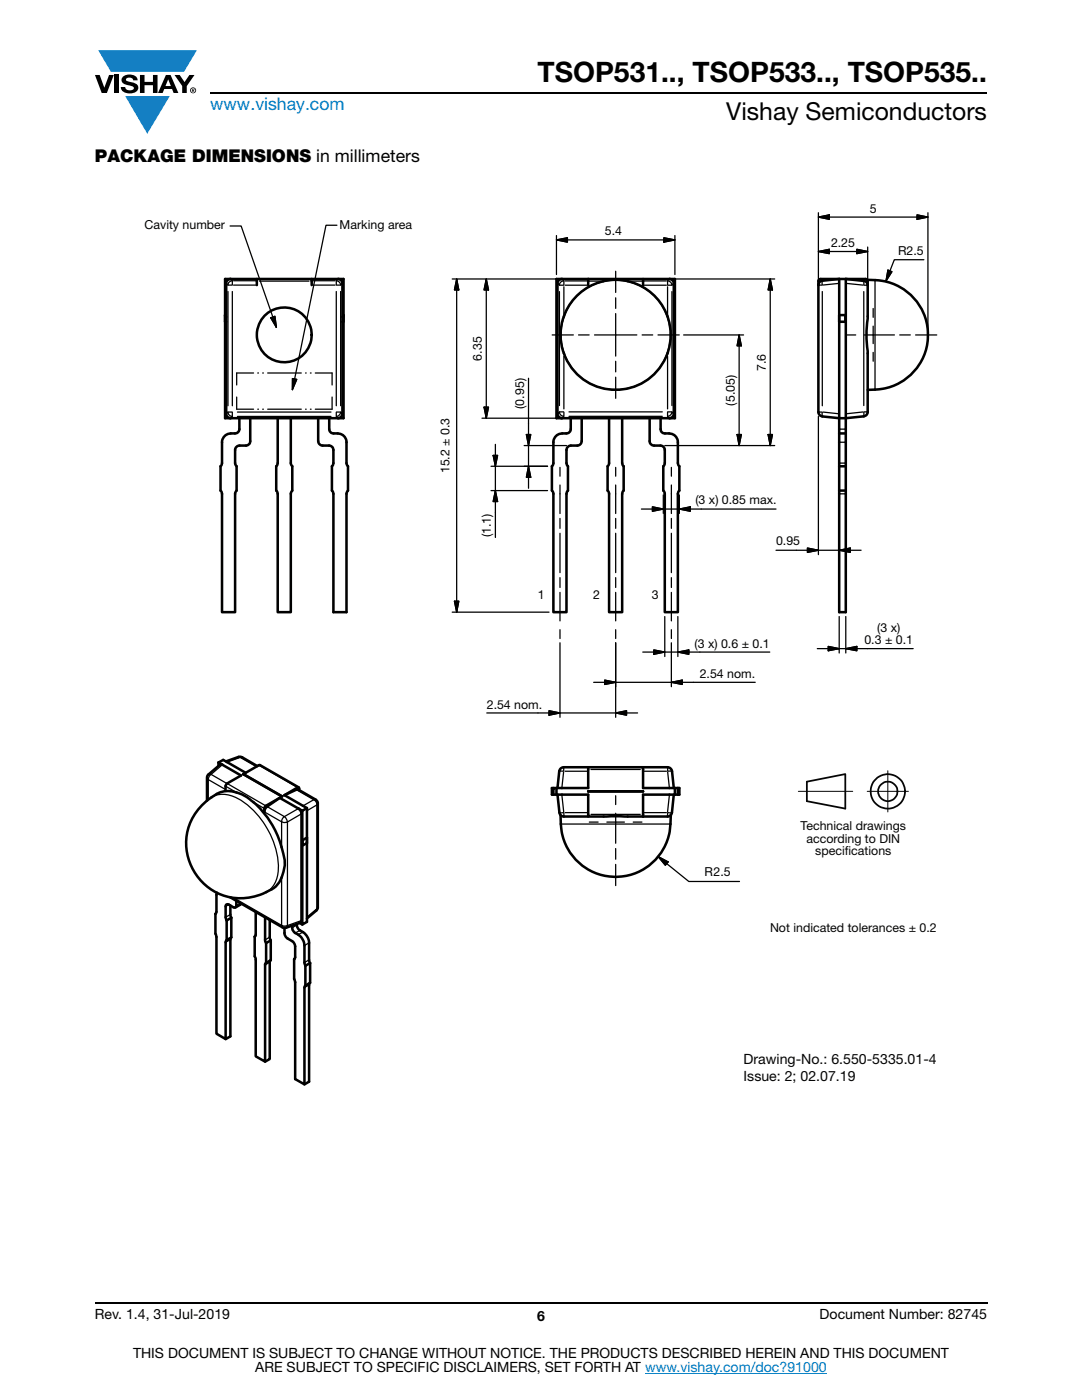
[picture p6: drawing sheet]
<svg xmlns="http://www.w3.org/2000/svg" width="216mm" height="279mm" viewBox="0 0 216 279" stroke-linecap="round" stroke-linejoin="round" font-family="sans-serif">
<g fill="#147fc3">
<path d="M19.6 10h19.7l-2.6 4.3h-1.1h-13.5z"/>
<path d="M25 19.2h8.9l-4.5 7.5z"/>
</g>
<g fill="#000">
<path d="M18.9 15h1l.9 2.5 1-2.5h.9l-1.4 3.6h-1zM22.9 15h.9v3.6h-.9zM24.6 15.3a2.1 2.1 0 0 1 2.8 .3l.1 .4h-.9a.79 .79 0 0 0-.7-.5 .79 .79 0 0 0-.8 .4l.3 .3 1 .2a1.08 1.08 0 0 1 1.2 1 1.08 1.08 0 0 1-1.1 1.2 1.73 1.73 0 0 1-2.4-1.2h.9a.96 .96 0 0 0 .8 .6 .96 .96 0 0 0 .9-.4 1.31 1.31 0 0 0-1.2-.6 1.03 1.03 0 0 1-1.1-.6 1.03 1.03 0 0 1 .2-1.1zM27.9 15h.9v1.3h1.7v-1.3h.9v3.6h-.9v-1.6h-1.7v1.6h-.9zM34.8 15h1.1l.9 1.4 1-1.4h1l-1.5 2.2v1.4h-.9v-1.4z"/>
<path d="M33.6 15.9l.5 1.3h-1.1zM33.1 15l-1.6 3.6h1l.3-.8h1.5l.3 .8h1l-1.6-3.6z"/>
<path d="M38.4 17.8h.2v.2h-.2zM38.3 17.7v.7h.1v-.3l.4 .3-.2-.3 .2-.2-.1-.2z"/>
<path d="M38.1 18a.46 .46 0 0 1 .9 0 .46 .46 0 0 1-.9 0zM37.9 18a.6 .6 0 0 0 1.2 0 .6 .6 0 0 0-1.2 0z"/>
</g>
<path d="M42 18.6h155M18.9 260h178.1" fill="none" stroke="#000" stroke-width=".36"/>
<path d="M128.7 274h36.3" fill="none" stroke="#007ec4" stroke-width=".2"/>
<path d="M28.9 40.4h158.1v176.3h-158.1z" fill="#fff"/>
<g fill="none" stroke="#000" stroke-width=".51">
<path d="M46 55.7l-.6 .2-.3 .6v26.1l.3 .6 .6 .3M51.2 56.9v-1.2h11v1.2M51.2 55.7h-6.3v27.8h23.6v-27.8h-6.3M67.5 55.7l.6 .2 .2 .6v26.1l-.2 .6-.6 .3M111 55.7h23.7v27.8h-23.7zM112.1 55.7l-.6 .2-.3 .6v26.1l.3 .6 .6 .3M117.4 55.7v1.2M128.3 55.7v1.2M133.6 55.7l.6 .2 .2 .6v26.1l-.2 .6-.6 .3M163.3 56.9l.2-.6 .4-.2 3.6-.4v27.8l4.9-.4 .5-.3 .2-.4v-11.9a27.5 27.5 0 0 1 0-7.4v-7l-.1-.3-9.3-.1-.3 .2-.1 26.5 .2 .4 .6 .3 3.4 .4v3M173 55.8a11 11 0 0 1 10.8 16.4 11.2 11.2 0 0 1-10.7 5.6M173.1 56.9l-.2-.6-.3-.2-3.8-.4v30.8"/>
<path d="M44.9 62.9l.2 .4M44.9 64.2h.2M68.3 63.3l.2-.4v1.3h-.2M167.5 62.9h1.2v1.3h-1.2zM49.9 83.5v4.9l-.7 .5-1.9 .2-.2 .2-.2 .5v2.6l.3 .7v4.8l-.3 .7v23.6h-2.6v-23.6l-.3-.7v-4.8l.3-.7v-4.1a1.97 1.97 0 0 1 2.6-1.8l.6-.2 .2-.5 .1-2.3M55.4 83.5v8.9l-.3 .7v4.8l.3 .7v23.6h2.6v-23.6l.3-.7v-4.8l-.3-.7v-8.9M63.5 83.5v4.5l.1 .5 .6 .4h1.7l.4 .3 .2 .6v2.6l-.3 .7v4.8l.3 .7v23.6h2.6v-23.6l.3-.7v-4.8l-.3-.7v-4.1a1.95 1.95 0 0 0-2.5-1.8l-.7-.2-.2-.5v-2.3M116.1 83.5l-.1 4.9-.6 .5-1.9 .1-.3 .3-.2 .5v2.6l.3 .7v4.8l-.3 .7v23.6h-2.6v-23.6l-.3-.7v-4.8l.3-.7v-4.1a1.96 1.96 0 0 1 2.6-1.8l.6-.2 .3-.5v-2.3M121.5 83.5v8.9l-.3 .7v4.8l.3 .7v23.6h2.6v-23.6l.3-.7v-4.8l-.3-.7v-8.9M129.6 83.5l.1 4.9 .6 .5 1.9 .1 .3 .3 .1 .5v2.6l-.2 .7v4.8l.2 .7v23.6h2.7v-23.6l.3-.7v-4.8l-.3-.7v-4.1a1.95 1.95 0 0 0-2.6-1.8h-.2a.8 .8 0 0 1-.7-.9v-2.1M167.5 86.5h1.3M167.5 97.9h1.3"/>
<path d="M167.5 93.1h1.3M168.8 86.5v35.7h-1.3v-35.7M43.6 152.2l.9-.5 4.5 2.5 2.9-1.5 7.7 4.4M43.6 152.2l.8 .4M43.6 152.2v.6M44.4 152.6l3.7 2.2-2.8 1.6M44.4 152.6h-.5l-2.5 2.2-.1 5M45.1 152l2.9-1 3.4 1.9M45.3 156.4l-.3 .4v.8M48.5 154.5l7.8 4.4zM48.6 154.5h.1M55.8 159.2l4.5 2.6"/>
<path d="M56.8 158.7l2.3-1.1h.4l3.5 2 .4 .6v21l-.3 .5-1.9 1.6M56.8 158.7l4.4 2.6M59.7 157.7l-.1-.5h-.2l-2.6 1.5M110.4 157.3h-.3v1.3h7.3v4.4l16-.1 .4-.2 .3-.5 .3-3.6M111 157.3h-.6v1.3M111 157.3v1.3M111.2 158.6l.4 3.6 .3 .5 .6 .3h4.9M117.4 153.1v4.2h-6.4M117.4 157.9v.1M117.4 157.9l10.9 .1M117.4 153.1h-4.9l-.4 .1-.5 .7-.4 3.4M117.4 153.1h10.9v4.2h7.3v1.3h-7.3v4.4"/>
<path d="M128.3 157.9v.1M128.3 153.1h4.9l.4 .1 .5 .7 .3 3.4M134.7 157.3v1.3M135.3 157.3v1.3M40.2 160.8a8.1 8.1 0 0 1 4.9-2.9 8.3 8.3 0 0 1 6 2.6 18.7 18.7 0 0 1 5.7 12.2 6 6 0 0 1-2.6 4.8 11 11 0 0 1-14.4-2.1 11 11 0 0 1 .4-14.6zM43.2 178.1v3.9l-.2 .4M47.2 179.8v.9a.37 .37 0 0 1-.2 .4 .37 .37 0 0 1-.5 0l-1-.6h-.4l-.1 .2v2.3l.2 .7M52.9 160.9l2.9-1.7-2.7 1.9-.3 .5-.1 .4 .1-.8zM59.5 161.4l.5 .5 .2 .5-.1 21.6-3 1.1-.6 .1-10.6-6.1M61.2 161.3v22.7l-.9 .5v-22.7M61.2 161.3l-.9 .5M61.2 167.2l-.8 .5v1l.8-.4"/>
<path d="M111.8 162.7a11.3 11.3 0 0 0 7.9 11.8 11 11 0 0 0 14.1-10l.1-1.8M43 182.4v3.9l.2 .7v19.3l1.8 1.1v-19.3l.2-.5M43 182.4h.1M45.2 183.7v3.9M46 182.5l.2 .7M46 180.7v1.8M46 187.5v19.3l-1 .6M46.1 187.1l-.1 .4M46.2 183.2v3.9l-1 .5M46.2 183.2l-1 .5M48.1 180.3l-.2 .3-.9 .5M50.8 186.9v4l.2 .6v19.3l1.9 1.1v-19.5l.2-.2"/>
<path d="M50.9 186.9h-.1M51 182v4.6l-.2 .3M52.9 183.1v4.6l.2 .5M53.1 188.2v4M53.8 183.6v3.6l.2 .5M54 191.6l-.2 .3v19.5l-.9 .5M54 187.7v3.9l-.9 .6M54 187.7l-.9 .5M56.8 185.2a2.05 2.05 0 0 0 .4 2l.2 .1a2.08 2.08 0 0 1 1.5 1.4v2.3l-.2 .4M58.3 184.7l.1 .9a2.31 2.31 0 0 0 1.3 1.1 2.76 2.76 0 0 1 1 2v3.4l.2 .6M58.7 191.4v4l.2 .6v19.4l1.8 1v-19.3l.2-.4M58.7 191.4h.1"/>
<path d="M59.2 184.4l.3 .9 .9 .7M59.8 184.2l.5 .3M60.4 186l.8 .8 .4 .7 .1 4.1 .2 .6M60.9 192.7l1-.5v3.9l-1 .6zM61.8 196.2l-.1 .4v19.3l-1 .5"/>
<circle cx="56.7" cy="66.8" r="5.5"/>
<circle cx="122.8" cy="66.8" r="11"/>
</g>
<g fill="none" stroke="#000" stroke-width=".25">
<path d="M45.1 56.6l.4 .3M45.5 56.9h.8M45.5 58.2v22.8M45.9 45.1h2.2l7.1 20.2M46 55.7l.4 .3v.8M46.3 56l-.2 .1a.85 .85 0 0 0-.6 .7M46.4 58.2v22.8M46.6 56h4.4M46.6 56.9h4.4M51.8 56.1h9.9M62.4 56h4.5M62.4 56.9h4.5"/>
<path d="M67.1 58.2v22.8M67.2 56l.5 .3 .3 .5M67.2 56.9h.7M67.2 45h-2.2l-6.7 32.8M67.4 55.7l-.3 .3v.8M68 58.2v22.8M68.3 56.6l-.3 .3M90.2 55.7h21M91.1 55.7v66.5M91.1 55.7l.4 2.2h-.8zM97 55.7l.5 2.2h-.9zM97 55.7v27.8"/>
<path d="M111 47v7.8M111 47.9l2.2-.4v.8zM111.3 56.6l.3 .3h.8M111.6 58.2v22.7M112.1 55.7l.4 .3M112.4 56.1l-.5 .2-.3 .6M112.5 56.1v.8M112.5 57.2v5.6M112.8 56.1h4.3M112.8 56.9h4.3M117.5 56.1h2.8M122.9 54.1v4.3"/>
<path d="M122.9 59.4v2.1M125.4 56.1h2.8M128.6 56.9h4.4M128.6 56.1h4.4M132.5 47.5l2.2 .4-2.2 .4zM133.2 56.1v.8M133.2 57.2v5.6M133.2 56.9h.8M133.3 56.1l.5 .2 .3 .6M133.6 55.7l-.4 .3M134.1 58.2v22.7M134.4 56.6l-.3 .3"/>
<path d="M134.4 55.7h20.2M134.7 47.9h-23.7M134.7 47v7.8M153.7 55.7v33.2M153.7 55.7l.4 2.2h-.8zM163.3 42.5v13.5M163.3 56.9h.7M163.3 50.2l2.2-.4v.8zM163.3 43.3l2.2-.4v.9zM163.3 50.2h9.8M163.3 43.3h21.9M164.1 56v.8"/>
<path d="M164.1 58.2v22.8M167.3 56.6l-3.1 .3M168.9 56.6l3.3 .3M171 49.7l2.1 .5-2.1 .4zM172.4 58.2v22.7M172.4 56.1v.8M172.4 56.9h.7M173.1 49.3v6.7M174.6 56v21.6M177.2 53.9l.8 .3-1.2 1.9zM183 42.9l2.2 .4-2.2 .5zM184.3 51.8h-5.8l-1.7 4.3"/>
<path d="M185.2 42.5v23.5M47.2 79.2v2.5h3.4M50.6 74.4h-3.4v2.4M51.4 74.4h.2M52.4 74.4h.2M53.4 74.4h6.7M54 63.4l.9-.3 .3 2.2zM58.4 75.6l.8 .1-.9 2.1zM61 74.4h.1M61.9 74.4h.2M62.9 74.4h3.4v2.4M66.3 79.2v2.5h-3.4"/>
<path d="M105.5 75.5v21.9M110.2 66.8h4.2M112.5 71.1v10.5M115.4 66.8h2.2M118.6 66.8h8.5M122.9 62.6v8.5M122.9 72.1v2.1M122.9 75.3v4.2M128.1 66.8h2.1M131.3 66.8h4.2M133.2 71.1v10.5M136.4 66.8h12"/>
<path d="M147.5 66.8v22.1M147.5 66.8l.4 2.2h-.8zM169 66.8h1.7M174.2 61.6v1.7M174.2 65.1v3.5M174.2 70.3v1.8M178.5 66.8h-6M179.5 66.8h2.1M182.7 66.8h4.2M45.5 82.2l-.4 .4M45.5 82.3a.85 .85 0 0 0 .8 .8M45.5 82.2h.8"/>
<path d="M46.4 82.3v.8l-.4 .3M47.4 82.2h18.6M47.4 83.1h18.6M51.4 81.7h.2M52.4 81.7h.2M53.4 81.7h6.7M61 81.7h.1M61.9 81.7h.2M67.1 82.3v.8M67.2 82.2h.7M68 82.3l-.5 .7-.3 .1 .2 .3M68 82.2l.3 .4"/>
<path d="M96.2 83.5h15M96.6 81.3h.9l-.5 2.2zM98 93.1h11.3M98 97.9h11.3M98.4 90.9h.9l-.5 2.2zM98.8 88.7v18.6M98.8 97.9l.5 2.2h-.9zM104.6 88.9h8.4M105 86.7h.9l-.4 2.2zM105.5 93.1l.4 2.2h-.9zM111.6 82.3l.3 .5 .5 .3M111.7 93.3v1.7"/>
<path d="M111.7 96.8v5.7M112.4 82.2h-.8l-.3 .4M112.5 83.1l-.4 .3M112.5 82.3v.8M113.5 83.1h18.6M113.5 82.2h18.6M122.9 93.3v1.7M122.9 96.8v5.7M132.4 98.8v3.7M132.7 88.9h21.9M133.2 83.1l.4 .3M133.2 82.3v.8"/>
<path d="M133.2 82.2h.8M134 93.3v1.7M134 96.8v5.7M134.1 82.3l-.3 .5-.5 .3M134.1 82.2l.3 .4M135.6 98.8v3.7M147.1 86.7h.8l-.4 2.2zM153.3 86.7h.8l-.4 2.2zM163.3 82.2h.7M163.3 83.1v27.6M164.1 82.3v.8M164.2 82.2l3.1 .4"/>
<path d="M167.5 98.8v11.9M167.5 98.6h1.2M167.5 85.6h1.2M167.5 92.4h1.2M167.5 88.3h1.2M172.2 82.2l-3.3 .4M172.4 82.3v.8M172.4 82.2h.7M90.7 120h.8l-.4 2.2zM111.7 103.5v1.9M111.7 106.4v7.9M111.7 115.3v1.9"/>
<path d="M111.7 118.2v5.7M122.9 103.5v1.9M122.9 106.4v7.9M122.9 115.3v1.9M122.9 118.2v5.7M128 101.6h26.8M130.2 101.1l2.2 .5-2.2 .4zM134 103.5v1.9M134 106.4v7.9M134 115.3v1.9M134 118.2v5.7M135.6 101.6l2.1-.5v.9z"/>
<path d="M161.1 109.4l2.2 .4-2.2 .4zM167.5 109.8l2.2-.4v.8zM171.8 109.8h-17M90.2 122.2h19.4M111.7 128.3v14.9M111.7 125.7v1.7M118.5 136.2h32.2M120.7 135.7l2.1 .5-2.1 .4zM122.8 128.3l.1 14.9M122.9 125.7v1.7M128.3 130.1h25.3M130.5 129.7l2.1 .4-2.1 .5z"/>
<path d="M132.6 123v8M134 128.3v8.7M134 136.2l2.1-.5v.9zM134 125.7v1.7M135.3 123v8M135.3 130.1l2.1-.4v.9zM163.1 129.4h19.1M165.3 129l2.2 .4-2.2 .5zM167.5 123v7.3M168.8 129.4l2.2-.4v.9zM168.8 123v7.3M41.3 155.2l.3 .4v4"/>
<path d="M41.6 154.6l.5-.1 3.2 1.9M42.2 159.1a5 5 0 0 1 5 .2 16.7 16.7 0 0 1 8.3 14.3 4.9 4.9 0 0 1-2.4 4.4M44.4 152.6l-2.6 2.2-.2 .8 3.4 2M45 156.9l2.2 1.3M45.3 156.4l7.7 4.4M47.6 151.1l.3 .1-2.6 .9M48.3 151.1l-.4 .1 3.3 1.8M51.7 152.7l7.7 4.5M59.1 157.6l3.7 2.1 .3 .4 .1 .5-2 1.2M63 159.6h-.4l-2.1 1.2M97.1 142.3h30.1M109.6 141.8l2.1 .5-2.1 .4z"/>
<path d="M111.6 153.9h.8M112.1 158.8l.4 3.2M112.5 154.1l-.4 3M112.5 153.1v.7M112.7 153.9h4.4M117.9 153.6h9.9M122.9 142.3l2.1-.5v.9zM122.9 158.8v1.8M128.6 153.9h4.4M133.2 154.1l.4 3M133.2 153.1v.7M133.3 153.9h.8"/>
<path d="M133.6 158.8l-.4 3.2M46.6 179.2l9.6 5.5 .2 .4M50.6 160.1l2.1 1.3M52.7 162l3.5 2M53.3 161l3.4 2-.4 .4-.1 .6M56.2 164l.6 .2 .6-.2v20.7l-.6 .1-.6-.1v-9.6M56.2 164v5.1M59.5 161.4l-2.8 1.6 .4 .3 .3 .7 2.8-1.6M63.4 160.3l-.2 .3v20.8l-.1 .3M111.6 162.2h.8M112 164.5h21.6M112.5 162.2v.8"/>
<path d="M112.8 162.2h4.3M117.6 164.1h1.8M117.9 162.5h9.9M121.1 164.1h3.5M122.9 162.3v6M122.9 169.3v2.2M122.9 172.5v4.2M126.4 164.1h1.7M128.6 162.2h4.4M131.3 171l2 1-.5 .7zM131.3 171l6.1 4.9h10.2M133.2 162.3v.7"/>
<path d="M133.3 162.2h.8M45.7 180.5l-.7 .4M46 187.5l-1 .6M46 182.5l-1 .6M48 180.2l-.8 .5M53.8 192l-.9 .6M53.8 187l-.9 .6M59.2 184.6l-.9 .5M59.9 185.7l-1 .5M60.2 183.7l-2.8 1-.3 .4M60.4 186l-.9 .5M61.7 188.2l-1 .5"/>
<path d="M61.7 196.6l-1 .5M61.7 191.6l-1 .5M63.4 181l-.2 .4-2 1.6"/>
<circle cx="122.8" cy="66.8" r="10.9"/>
</g>
<g fill="#000">
<path d="M91.1 55.7l.4 2.2h-.8zM97 55.7l.5 2.2h-.9zM111 47.9l2.2-.4v.8zM132.5 47.5l2.2 .4-2.2 .4zM153.7 55.7l.4 2.2h-.8zM163.3 50.2l2.2-.4v.8zM163.3 43.3l2.2-.4v.9zM171 49.7l2.1 .5-2.1 .4zM177.2 53.9l.8 .3-1.2 1.9zM183 42.9l2.2 .4-2.2 .5zM54 63.4l.9-.3 .3 2.2zM58.4 75.6l.8 .1-.9 2.1z"/>
<path d="M147.5 66.8l.4 2.2h-.8zM96.6 81.3h.9l-.5 2.2zM98.4 90.9h.9l-.5 2.2zM105 86.7h.9l-.4 2.2zM105.5 93.1l.4 2.2h-.9zM147.1 86.7h.8l-.4 2.2zM153.3 86.7h.8l-.4 2.2zM90.7 120h.8l-.4 2.2zM98.8 97.9l.5 2.2h-.9zM130.2 101.1l2.2 .5-2.2 .4zM135.6 101.6l2.1-.5v.9zM161.1 109.4l2.2 .4-2.2 .4z"/>
<path d="M167.5 109.8l2.2-.4v.8zM120.7 135.7l2.1 .5-2.1 .4zM130.5 129.7l2.1 .4-2.1 .5zM134 136.2l2.1-.5v.9zM135.3 130.1l2.1-.4v.9zM165.3 129l2.2 .4-2.2 .5zM168.8 129.4l2.2-.4v.9zM109.6 141.8l2.1 .5-2.1 .4zM122.9 142.3l2.1-.5v.9zM131.3 171l2 1-.5 .7z"/>
</g>
<path d="M159.3 157.9h10.9M173 157.9h8.3M177.2 153.8v8.2" fill="none" stroke="#050504" stroke-width=".2"/>
<g fill="none" stroke="#050504" stroke-width=".35">
<path d="M161 156l7.7-1.5v6.9l-7.7-1.5z"/>
<circle cx="177.1" cy="157.9" r="1.93"/>
<circle cx="177.2" cy="157.9" r="3.4"/>
</g>
<text font-size="5.6" x="107.3" y="16.4">TSOP531.., TSOP533.., TSOP535..</text>
<text font-size="4.9" x="144.9" y="24">Vishay Semiconductors</text>
<text font-size="3.5" fill="#007ec4" x="42" y="21.9">www.vishay.com</text>
<text font-size="3.5" x="18.9" y="32.3">PACKAGE DIMENSIONS in millimeters</text>
<g font-size="2.8" fill="#050504">
<text x="148.4" y="212.4">Drawing-No.: 6.550-5335.01-4</text>
<text x="148.4" y="215.8">Issue: 2; 02.07.19</text>
</g>
<g font-size="2.8">
<text x="18.9" y="263.3">Rev. 1.4, 31-Jul-2019</text>
<text x="107.2" y="263.6">6</text>
<text x="163.6" y="263.3">Document Number: 82745</text>
<text x="26.5" y="271">THIS DOCUMENT IS SUBJECT TO CHANGE WITHOUT NOTICE. THE PRODUCTS DESCRIBED HEREIN AND THIS DOCUMENT</text>
<text x="50.9" y="273.8">ARE SUBJECT TO SPECIFIC DISCLAIMERS, SET FORTH AT www.vishay.com/doc?91000</text>
</g>
<g font-size="2.5">
<text x="28.9" y="45.7">Cavity number</text>
<text x="67.8" y="45.7">Marking area</text>
<text x="120.7" y="46.8">5.4</text>
<text x="173.5" y="42.4">5</text>
<text x="165.8" y="49.3">2.25</text>
<text x="179.2" y="50.9">R2.5</text>
<text x="96.1" y="72" transform="rotate(-90 96.1 72)">6.35</text>
<text x="152.8" y="74" transform="rotate(-90 152.8 74)">7.6</text>
<text x="104.6" y="81.6" transform="rotate(-90 104.6 81.6)">(0.95)</text>
<text x="146.6" y="80.9" transform="rotate(-90 146.6 80.9)">(5.05)</text>
<text x="89.7" y="94.5" transform="rotate(-90 89.7 94.5)">15.2 ± 0.3</text>
<text x="138.8" y="100.5">(3 x) 0.85 max.</text>
<text x="98" y="107.3" transform="rotate(-90 98 107.3)">(1.1)</text>
<text x="154.8" y="108.8">0.95</text>
<text x="107.3" y="119.6">1</text>
<text x="118.3" y="119.5">2</text>
<text x="130" y="119.6">3</text>
<text x="138.6" y="129.3">(3 x) 0.6 ± 0.1</text>
<text x="172.5" y="128.6">0.3 ± 0.1</text>
<text x="175" y="126.1">(3 x)</text>
<text x="139.6" y="135.3">2.54 nom.</text>
<text x="97.1" y="141.4">2.54 nom.</text>
<text x="140.6" y="174.8">R2.5</text>
</g>
<g font-size="2.5" fill="#050504">
<text x="159.8" y="165.7">Technical drawings</text>
<text x="160.9" y="168.2">according to DIN</text>
<text x="162.7" y="170.6">specif</text>
<text x="168.6" y="170.6">ications</text>
<text x="153.6" y="186">Not indicated tolerances ± 0.2</text>
</g>
</svg>
